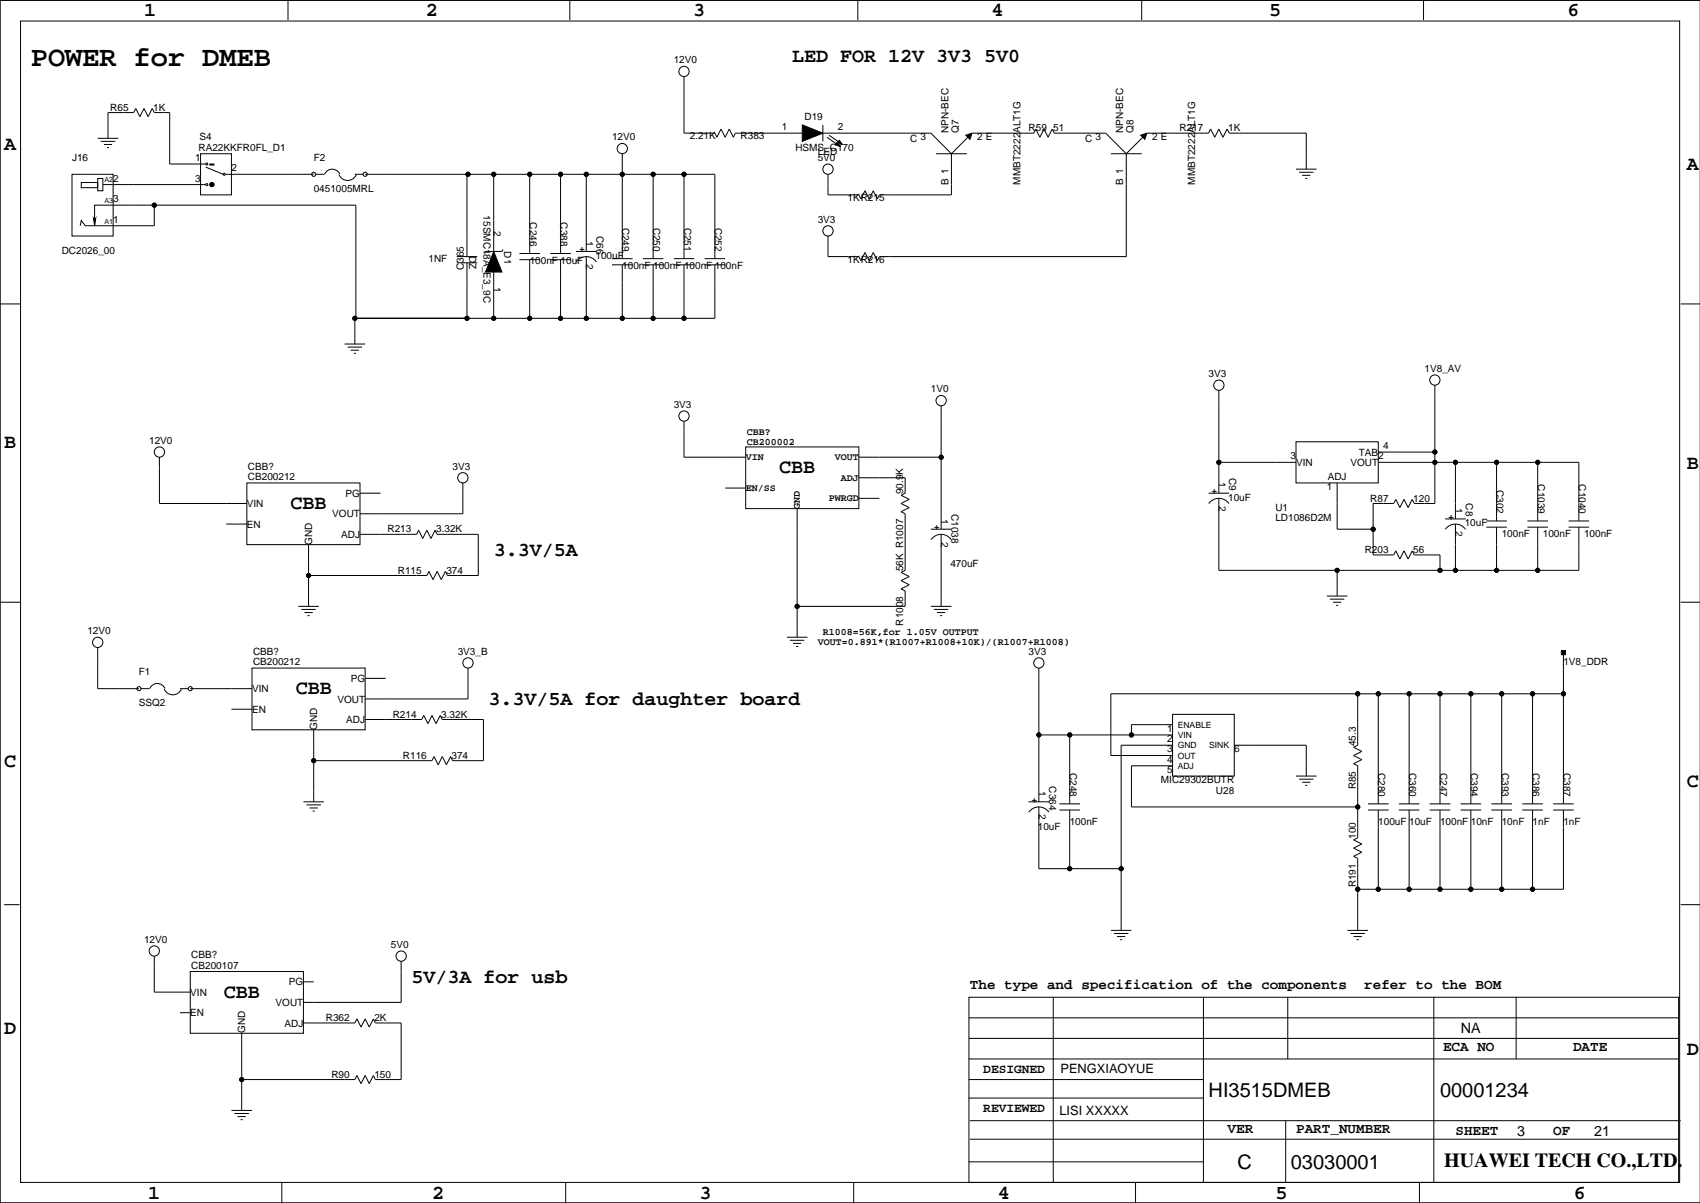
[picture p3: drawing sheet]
<svg xmlns="http://www.w3.org/2000/svg" width="420mm" height="297mm" viewBox="0 0 420 297" stroke-linecap="round" stroke-linejoin="round" font-family="sans-serif">
<g fill="none" stroke="#000" stroke-width=".25">
<path d="M0 -.1v297.1M71.1 0v4.9M140.7 0v4.9M211.8 0v4.9M281.9 0v4.9M351.5 0v4.9M5.1 5.2h409.7v286.8h-409.7zM168.9 18.9v14h7.6l.5 1 1.1-2 1 2 1-2 1 2 .5-1h16.5M419.9 .1h-419.9v296.9M24.1 34.1h5.1M24.9 34.9h3.5M25.7 35.7h2"/>
<path d="M26.4 36.4h.5M26.7 34.1v-6.3h6.3l.5-1 1 2 1.1-2 1 2 1-2 .5 1h3.8v12.7h8.9M49.5 38h7.6v10.1h-7.6zM153.7 38v25.9M203.2 32.9h26.7l5 5.1M203.2 30.8v4.1M204.2 33.9l3.3 2.3M204.7 33.4l3.3 2.3M231.1 38h7.7M234.9 38l5.1-5.1h15.3l.5-1 1 2 1-2 1 2 1-2 .5 1h12.7l5.1 5.1M234.9 38v10.1h-17.7l-.5 1-1.1-2-1 2-1-2-1 2-.5-1h-7.6v-5.1M274.3 38h7.6"/>
<path d="M278.1 38l5.1-5.1h15.2l.6-1 1 2 1-2 1 2 1-2 .5 1h19.1v8.9M278.1 38v25.4h-60.9l-.5 1-1.1-2.1-1 2.1-1-2.1-1 2.1-.5-1h-7.6v-5.1M17.8 43h10.1v15.3h-10.1zM20.1 45.1h4v1.2h-4zM23.4 55.7v-5h64.5v27.9M24.1 44.1h1.3v3h-1.3zM25.4 45.6h25.4M38.1 50.7v5h-17l-1-1.2-.3 1.2M50.8 41.3l4.3 1.7M55.6 43h21.9M78 43h2M83.7 43.1a2.29 2.29 0 0 0 2.1 1.5 2.29 2.29 0 0 0 2.2-1.4"/>
<path d="M83.9 43a2.03 2.03 0 0 0-1.9-1.2 2.03 2.03 0 0 0-1.9 1.3M87.6 43h2.1M90.2 43h86.3v20.9M115.3 43v20.4M121.9 43v19.1M130.8 43v19.6M138.4 43v19.6M144.8 43v19.1M161.3 43v20.9M168.9 43v20.9M320 41.8h5.1M320.8 42.5h3.6"/>
<path d="M321.6 43.3h2M322.3 44.1h.5M0 75h5.1M112.8 64.9h5.1M112.8 63.4h5.1M115.3 64.9v13.7M121.9 67.2v11.4M124.2 61.6l-.2 .5h-4.1l-.3 .5M128.3 62.6h5M128.3 64.1h5M130.8 64.1v14.5M135.9 62.6h5.1"/>
<path d="M135.9 64.1h5.1M138.4 64.1v14.5M142.2 62.1h5.1M142.3 64.7a3 3 0 0 1 5 0M144.8 63.4v15.2M151.1 63.9h5.1M151.1 65.4h5.1M153.7 65.4v13.2M158.7 63.9h5.1M158.7 65.4h5.1M161.3 65.4v13.2M166.4 63.9h5"/>
<path d="M166.4 65.4h5M168.9 65.4v13.2M174 63.9h5.1M174 65.4h5.1M176.5 65.4v13.2h-88.9v6.3M415 75h4.9M85.1 84.9h5.1M85.9 85.7h3.5M86.6 86.5h2M87.4 87.2h.5M301 96.4v25.4M354.3 95.1v29.2h-5.1l-.5-1-1 2-1-2-1 2-1-2-.5 1h-5.1v12.7h5.1l.5-1 1 2 1-2 1 2 1-2 .5 1h6.4v3.8"/>
<path d="M39.4 112.9v11.4h21.6M61 119.2h27.9v15.3h-27.9zM114.3 119.2v7.7h-25.4M168.9 104v8.9h15.2M184.1 110.3h28v15.3h-28zM212.1 118h11.4v3.8l-1 .5 2 1-2 1 2 1-2 1.1 1 .5v13.9l-1 .5 2 1.1-2 1 2 1-2 1 1 .5v3.8h-26.7M212.1 112.9h20.3M232.4 100.2v30.5M301 114.2h19M320 109.1h20.4v10.1h-20.4zM330.2 119.2v11.5h8.9M340.4 114.2h49.5v14.4"/>
<path d="M340.4 111.6h13.9M359.4 114.2v13.9M369.6 114.2v14.4M379.7 114.2v14.4M55.9 129.4h5.1M76.2 134.5v15.2M88.9 131.9h14l.5-1 1 2.1 1-2.1 1 2.1 1-2.1 .5 1h10.2v10.2h-7.6l-.5-1-1 2-1.1-2-1 2-1-2-.5 1h-29.2M88.9 121.8h5.1M179.1 120.5h5M196.8 125.6v31.7M212.1 123h5.1M229.9 130.7h5"/>
<path d="M229.9 133.2a3 3 0 0 1 5 0M232.4 131.9v17.8M298.4 121.8h5.1M298.5 124.3a3 3 0 0 1 5 0M301 123v17.8h88.9v-10.6M356.9 128.1h5M356.9 130.7a3 3 0 0 1 5 0M359.4 129.4v11.4M367 128.6h5.1M367 130.2h5.1M369.6 130.2v10.6M377.2 128.6h5.1"/>
<path d="M377.2 130.2h5.1M379.7 130.2v10.6M387.3 128.6h5.1M387.3 130.2h5.1M0 148.7h5.1M24.1 159.9v10.1h10.2M73.7 149.7h5M74.4 150.5h3.6M75.2 151.2h2M75.9 152h.6M194.3 157.3h5.1M195.1 158.1h3.5"/>
<path d="M195.8 158.9h2.1M196.6 159.6h.5M229.9 149.7h5M230.6 150.5h3.6M231.4 151.2h2M232.2 152h.5M327.7 147.2h5M328.4 147.9h3.6M329.2 148.7h2M329.9 149.5h.6M330.2 140.8v6.4M415 148.7h4.9"/>
<path d="M34.8 170h2M40.5 170.1a2.29 2.29 0 0 0 2.1 1.5 2.29 2.29 0 0 0 2.2-1.4M40.7 170a2.03 2.03 0 0 0-1.9-1.2 2.03 2.03 0 0 0-1.8 1.3M44.4 170h2.1M47 170h15.2M57.1 175.1h5.1M62.2 165h28v15.2h-28zM90.2 177.7h13.9l.5-1.1 1.1 2.1 1-2.1 1 2.1 1-2.1 .5 1.1h10.2v10.1h-7.6l-.5-1-1.1 2-1-2-1 2-1-2-.5 1h-29.2M90.2 167.5h5M115.6 165v7.6h-25.4M256.5 165v33M289.6 176.4h15.2v15.2h-15.2z"/>
<path d="M289.6 178.9h-10.2v2.6M335.3 171.3v12.7l-1 .5 2 1-2 1 2 1.1-2 1 1 .5v17.8l-1 .5 2 1-2 1 2 1-2 1 1 .5v17.8M340.4 171.3v27.2M348 171.3v27.2M355.6 171.3v27.2M363.2 171.3v27.2M370.8 171.3v27.2M378.5 171.3v27.2M386.1 161.1v37.4M386.1 171.3h-111.8v15.2h15.3M74.9 198h5.1M75.7 198.7h3.5"/>
<path d="M76.5 199.5h2M77.5 180.2v17.8M254 198h5.1M256.5 199.2v15.3h20.4M256.5 181.5h33.1M261.6 198.5h5.1M264.2 181.5v17M289.6 184h-12.7v45.7M289.6 189.1h-10.2v10.1h55.9M304.8 184h17.8v7.6M320 191.6h5.1M320.8 192.4h3.6"/>
<path d="M321.6 193.2h2M322.3 193.9h.5M337.8 198.5h5.1M345.4 198.5h5.1M353.1 198.5h5M360.7 198.5h5.1M368.3 198.5h5.1M375.9 198.5h5.1M383.5 198.5h5.1M77.2 200.3h.5M254 200.5a3 3 0 0 1 5 0M261.6 200h5.1"/>
<path d="M264.2 200v14.5M337.8 200h5.1M340.4 200v19.6M345.4 200h5.1M348 200v19.6M353.1 200h5M355.6 200v19.6M360.7 200h5.1M363.2 200v19.6M368.3 200h5.1M370.8 200v19.6M375.9 200h5.1"/>
<path d="M378.5 200v19.6M383.5 200h5.1M386.1 200v19.6h-50.8M1 223.4h3.8M38.1 236.1v8.9h8.9M47 239.9h27.9v15.2h-27.9zM99.1 237.3v10.2h-24.2M274.3 229.7h5.1M275.1 230.5h3.5M275.8 231.3h2.1M276.6 232h.5M332.7 229.7h5.1"/>
<path d="M333.5 230.5h3.6M334.3 231.3h2M335 232h.5M415 223.4h4.9M44.4 250h2.6M59.7 255.1v19.1M74.9 252.6h12.7l.5-1 1.1 2 1-2 1 2 1-2 .5 1h6.4v14h-6.4l-.5-1.1-1 2.1-1-2.1-1 2.1-1.1-2.1-.5 1.1h-27.9M74.9 242.4h2.6M239.3 246.2h175.2v45.8h-175.2zM239.3 251.3h175.2M239.3 256.4h175.2M260.1 246.2v45.8"/>
<path d="M297.2 246.2v45.8M318 246.2v15.3M354.1 246.2v45.8M374.4 246.2v15.3M57.1 274.2h5.1M57.9 274.9h3.6M58.7 275.7h2M59.4 276.5h.5M239.3 266.6h57.9M239.3 261.5h175.2M239.3 271.1h57.9M239.5 276.7h175.5"/>
<path d="M317.5 276.7v15.3M0 297h419.9M69.6 292v5M139.7 292v5M210.8 292v5M239.3 286.9h57.9M239.5 281.3h175M280.4 292v5M350.5 292v5M383.5 287.4h.1"/>
<circle cx="168.9" cy="17.6" r="1.27"/>
<circle cx="153.7" cy="36.7" r="1.27"/>
<circle cx="38.1" cy="50.7" r=".51"/>
<circle cx="51.1" cy="40.5" r=".25"/>
<circle cx="51.1" cy="45.6" r=".25"/>
<circle cx="52.3" cy="45.6" r=".51"/>
<circle cx="55.4" cy="43" r=".25"/>
<circle cx="77.5" cy="43" r=".51"/>
<circle cx="90.2" cy="43" r=".51"/>
<circle cx="115.6" cy="43" r=".51"/>
<circle cx="121.9" cy="43" r=".51"/>
<circle cx="130.8" cy="43" r=".51"/>
<circle cx="138.4" cy="43" r=".51"/>
<circle cx="144.8" cy="43" r=".51"/>
<circle cx="153.7" cy="43" r=".51"/>
<circle cx="161.3" cy="43" r=".51"/>
<circle cx="168.9" cy="43" r=".51"/>
<circle cx="204.5" cy="41.8" r="1.27"/>
<circle cx="204.5" cy="57" r="1.27"/>
<circle cx="87.6" cy="78.6" r=".51"/>
<circle cx="115.3" cy="78.6" r=".51"/>
<circle cx="121.9" cy="78.6" r=".51"/>
<circle cx="130.8" cy="78.6" r=".51"/>
<circle cx="138.4" cy="78.6" r=".51"/>
<circle cx="144.8" cy="78.6" r=".51"/>
<circle cx="153.7" cy="78.6" r=".51"/>
<circle cx="161.3" cy="78.6" r=".51"/>
<circle cx="168.9" cy="78.6" r=".51"/>
<circle cx="232.4" cy="98.9" r="1.27"/>
<circle cx="301" cy="95.1" r="1.27"/>
<circle cx="354.3" cy="93.8" r="1.27"/>
<circle cx="39.4" cy="111.6" r="1.27"/>
<circle cx="114.3" cy="118" r="1.27"/>
<circle cx="168.9" cy="102.7" r="1.27"/>
<circle cx="232.4" cy="112.9" r=".51"/>
<circle cx="301" cy="114.2" r=".51"/>
<circle cx="354.3" cy="114.2" r=".51"/>
<circle cx="354.3" cy="111.6" r=".51"/>
<circle cx="359.4" cy="114.2" r=".51"/>
<circle cx="369.6" cy="114.2" r=".51"/>
<circle cx="379.7" cy="114.2" r=".51"/>
<circle cx="339.1" cy="130.7" r=".51"/>
<circle cx="24.1" cy="158.6" r="1.27"/>
<circle cx="76.2" cy="142.1" r=".51"/>
<circle cx="196.8" cy="149.7" r=".51"/>
<circle cx="330.2" cy="140.8" r=".51"/>
<circle cx="355.6" cy="140.8" r=".51"/>
<circle cx="359.4" cy="140.8" r=".51"/>
<circle cx="369.6" cy="140.8" r=".51"/>
<circle cx="379.7" cy="140.8" r=".51"/>
<circle cx="34.3" cy="170" r=".51"/>
<circle cx="47" cy="170" r=".51"/>
<circle cx="115.6" cy="163.7" r="1.27"/>
<circle cx="256.5" cy="163.7" r="1.27"/>
<circle cx="335.3" cy="171.3" r=".51"/>
<circle cx="340.4" cy="171.3" r=".51"/>
<circle cx="348" cy="171.3" r=".51"/>
<circle cx="355.6" cy="171.3" r=".51"/>
<circle cx="363.2" cy="171.3" r=".51"/>
<circle cx="370.8" cy="171.3" r=".51"/>
<circle cx="378.5" cy="171.3" r=".51"/>
<circle cx="386.1" cy="171.3" r=".51"/>
<circle cx="77.5" cy="187.8" r=".51"/>
<circle cx="256.5" cy="181.5" r=".51"/>
<circle cx="264.2" cy="181.5" r=".51"/>
<circle cx="279.4" cy="181.5" r=".51"/>
<circle cx="335.3" cy="199.2" r=".51"/>
<circle cx="264.2" cy="214.5" r=".51"/>
<circle cx="276.9" cy="214.5" r=".51"/>
<circle cx="335.3" cy="219.6" r=".51"/>
<circle cx="340.4" cy="219.6" r=".51"/>
<circle cx="348" cy="219.6" r=".51"/>
<circle cx="355.6" cy="219.6" r=".51"/>
<circle cx="363.2" cy="219.6" r=".51"/>
<circle cx="370.8" cy="219.6" r=".51"/>
<circle cx="378.5" cy="219.6" r=".51"/>
<circle cx="38.1" cy="234.8" r="1.27"/>
<circle cx="99.1" cy="236.1" r="1.27"/>
<circle cx="59.7" cy="266.6" r=".51"/>
</g>
<g fill="#000" stroke="#000" stroke-width=".25">
<path d="M198.1 30.8l5.1 2.1-5.1 2z" fill-rule="evenodd"/>
<path d="M206.8 35.2l.7 1-1.3-.5z" fill-rule="evenodd"/>
<path d="M206.8 35.2l.5-.5 .7 1z" fill-rule="evenodd"/>
<path d="M238.5 33.4l1.5-.5-.5 1.5z" fill-rule="evenodd"/>
<path d="M281.7 33.4l1.5-.5-.5 1.5z" fill-rule="evenodd"/>
<path d="M23.1 54l.3 .5 .2-.5-.2 1.7z" fill-rule="evenodd"/>
<path d="M51.8 40.5h1v.3h-1z" fill-rule="evenodd"/>
<path d="M121.9 62.1l2.1 5.1h-4.1z" fill-rule="evenodd"/>
<path d="M385.6 160.6h1v1.1h-1z" fill-rule="evenodd"/>
<circle cx="38.1" cy="50.7" r=".51"/>
<circle cx="52.3" cy="45.6" r=".51"/>
<circle cx="115.6" cy="43" r=".51"/>
<circle cx="121.9" cy="43" r=".51"/>
<circle cx="130.8" cy="43" r=".51"/>
<circle cx="138.4" cy="43" r=".51"/>
<circle cx="144.8" cy="43" r=".51"/>
<circle cx="153.7" cy="43" r=".51"/>
<circle cx="161.3" cy="43" r=".51"/>
<circle cx="168.9" cy="43" r=".51"/>
<circle cx="87.6" cy="78.6" r=".51"/>
<circle cx="115.3" cy="78.6" r=".51"/>
<circle cx="121.9" cy="78.6" r=".51"/>
<circle cx="130.8" cy="78.6" r=".51"/>
<circle cx="138.4" cy="78.6" r=".51"/>
<circle cx="144.8" cy="78.6" r=".51"/>
<circle cx="153.7" cy="78.6" r=".51"/>
<circle cx="161.3" cy="78.6" r=".51"/>
<circle cx="168.9" cy="78.6" r=".51"/>
<circle cx="232.4" cy="112.9" r=".51"/>
<circle cx="301" cy="114.2" r=".51"/>
<circle cx="354.3" cy="114.2" r=".51"/>
<circle cx="354.3" cy="111.6" r=".51"/>
<circle cx="359.4" cy="114.2" r=".51"/>
<circle cx="369.6" cy="114.2" r=".51"/>
<circle cx="379.7" cy="114.2" r=".51"/>
<circle cx="339.1" cy="130.7" r=".51"/>
<circle cx="76.2" cy="142.1" r=".51"/>
<circle cx="196.8" cy="149.7" r=".51"/>
<circle cx="330.2" cy="140.8" r=".51"/>
<circle cx="355.6" cy="140.8" r=".51"/>
<circle cx="359.4" cy="140.8" r=".51"/>
<circle cx="369.6" cy="140.8" r=".51"/>
<circle cx="379.7" cy="140.8" r=".51"/>
<circle cx="335.3" cy="171.3" r=".51"/>
<circle cx="340.4" cy="171.3" r=".51"/>
<circle cx="348" cy="171.3" r=".51"/>
<circle cx="355.6" cy="171.3" r=".51"/>
<circle cx="363.2" cy="171.3" r=".51"/>
<circle cx="370.8" cy="171.3" r=".51"/>
<circle cx="378.5" cy="171.3" r=".51"/>
<circle cx="386.1" cy="171.3" r=".51"/>
<circle cx="77.5" cy="187.8" r=".51"/>
<circle cx="256.5" cy="181.5" r=".51"/>
<circle cx="264.2" cy="181.5" r=".51"/>
<circle cx="279.4" cy="181.5" r=".51"/>
<circle cx="335.3" cy="199.2" r=".51"/>
<circle cx="264.2" cy="214.5" r=".51"/>
<circle cx="276.9" cy="214.5" r=".51"/>
<circle cx="335.3" cy="219.6" r=".51"/>
<circle cx="340.4" cy="219.6" r=".51"/>
<circle cx="348" cy="219.6" r=".51"/>
<circle cx="355.6" cy="219.6" r=".51"/>
<circle cx="363.2" cy="219.6" r=".51"/>
<circle cx="370.8" cy="219.6" r=".51"/>
<circle cx="378.5" cy="219.6" r=".51"/>
<circle cx="59.7" cy="266.6" r=".51"/>
</g>
<text font-size="7.1" x="7.6" y="16.2">POWER for DMEB</text>
<g font-size="4.9">
<text x="35.6" y="3.9">1</text>
<text x="105.2" y="3.9">2</text>
<text x="171.2" y="3.9">3</text>
<text x="244.9" y="3.9">4</text>
<text x="313.4" y="3.9">5</text>
<text x="387.1" y="3.9">6</text>
<text x="195.6" y="15.4">LED FOR 12V 3V3 5V0</text>
<text x="1" y="36.9">A</text>
<text x="416.6" y="42">A</text>
<text x="1" y="110.6">B</text>
<text x="192.4" y="116.8">CBB</text>
<text x="416.6" y="115.7">B</text>
<text x="71.8" y="125.7">CBB</text>
<text x="121.9" y="137.3">3.3V/5A</text>
<text x="73" y="171.4">CBB</text>
<text x="120.6" y="174.1">3.3V/5A for daughter board</text>
<text x="1" y="189.3">C</text>
<text x="416.6" y="194.4">C</text>
<text x="101.6" y="242.7">5V/3A for usb</text>
<text x="55.2" y="246.4">CBB</text>
<text x="1" y="255.4">D</text>
<text x="416.6" y="260.5">D</text>
<text x="298.5" y="270.9">HI3515DMEB</text>
<text x="355.6" y="270.9">00001234</text>
<text x="305.6" y="288.7">C</text>
<text x="318.8" y="288.7">03030001</text>
<text x="356.6" y="288">HUAWEI TECH CO.,LTD.</text>
<text x="36.6" y="296">1</text>
<text x="106.7" y="296">2</text>
<text x="172.7" y="296">3</text>
<text x="246.4" y="296">4</text>
<text x="315" y="296">5</text>
<text x="388.6" y="296">6</text>
</g>
<g font-size="3.5">
<text x="239.5" y="244.2">The type and specification of the components</text>
<text x="336.9" y="244.2">refer to the BOM</text>
<text x="360.8" y="255.1">NA</text>
<text x="356.4" y="259.4">ECA NO</text>
<text x="388.5" y="259.4">DATE</text>
<text x="303.1" y="279.7">VER</text>
<text x="320.1" y="279.7">PART_NUMBER</text>
<text x="359.4" y="280.3">SHEET</text>
<text x="374.6" y="280.5">3</text>
<text x="383.5" y="280.3">OF</text>
<text x="393.7" y="280.5">21</text>
</g>
<g font-size="3.2">
<text x="242.8" y="264.9">DESIGNED</text>
<text x="261.9" y="264.9">PENGXIAOYUE</text>
<text x="242.8" y="274.5">REVIEWED</text>
<text x="261.6" y="275.3">LISI XXXXX</text>
</g>
<g font-size="2.5">
<text x="166.4" y="15.6">12V0</text>
<text x="27.2" y="27.3">R65</text>
<text x="37.8" y="27.3">1K</text>
<text x="198.7" y="29.6">D19</text>
<text x="49.3" y="34.7">S4</text>
<text x="151.1" y="34.7">12V0</text>
<text x="170.3" y="34.4">2.21K</text>
<text x="182.9" y="34.4">R383</text>
<text x="193" y="32.1">1</text>
<text x="206.9" y="32.1">2</text>
<text x="224.8" y="35">C 3</text>
<text x="234.2" y="32.9" transform="rotate(-90 234.2 32.9)">NPN-BEC</text>
<text x="236.8" y="32.9" transform="rotate(-90 236.8 32.9)">Q7</text>
<text x="241.3" y="34.7">2 E</text>
<text x="254" y="32.4">R59</text>
<text x="260.1" y="32.4">51</text>
<text x="268" y="35">C 3</text>
<text x="277.4" y="32.9" transform="rotate(-90 277.4 32.9)">NPN-BEC</text>
<text x="279.9" y="32.9" transform="rotate(-90 279.9 32.9)">Q8</text>
<text x="284.5" y="34.7">2 E</text>
<text x="291.3" y="32.4">R217</text>
<text x="303.3" y="32.4">1K</text>
<text x="17.8" y="39.8">J16</text>
<text x="48.2" y="39.8">1</text>
<text x="49" y="37.2">RA22KKFR0FL_D1</text>
<text x="77.5" y="39.8">F2</text>
<text x="196.4" y="37.2">HSMS_C170</text>
<text x="201.9" y="39.8">5V0</text>
<text x="202" y="38.2">LED</text>
<text x="27.9" y="44.8">2</text>
<text x="48.2" y="44.8">3</text>
<text x="57.1" y="42.3">2</text>
<text x="77.5" y="47.4">0451005MRL</text>
<text x="234.2" y="45.6" transform="rotate(-90 234.2 45.6)">B 1</text>
<text x="252" y="45.6" transform="rotate(-90 252 45.6)">MMBT2222ALT1G</text>
<text x="277.4" y="45.6" transform="rotate(-90 277.4 45.6)">B 1</text>
<text x="295.2" y="45.6" transform="rotate(-90 295.2 45.6)">MMBT2222ALT1G</text>
<text x="27.9" y="49.9">3</text>
<text x="119.4" y="53.2" transform="rotate(90 119.4 53.2)">15SMC18A_E3_9C</text>
<text x="209.3" y="49.7">1KR215</text>
<text x="27.9" y="55">1</text>
<text x="121.9" y="57" transform="rotate(90 121.9 57)">2</text>
<text x="130.8" y="54.9" transform="rotate(90 130.8 54.9)">C246</text>
<text x="138.4" y="54.9" transform="rotate(90 138.4 54.9)">C388</text>
<text x="144.8" y="59.4" transform="rotate(90 144.8 59.4)">1</text>
<text x="147.3" y="58.3" transform="rotate(90 147.3 58.3)">C66</text>
<text x="153.7" y="56.2" transform="rotate(90 153.7 56.2)">C249</text>
<text x="161.3" y="56.2" transform="rotate(90 161.3 56.2)">C250</text>
<text x="168.9" y="56.2" transform="rotate(90 168.9 56.2)">C251</text>
<text x="176.5" y="56.2" transform="rotate(90 176.5 56.2)">C252</text>
<text x="201.9" y="55">3V3</text>
<text x="15.2" y="62.6">DC2026_00</text>
<text x="105.8" y="64.7">1NF</text>
<text x="115.8" y="63.1" transform="rotate(90 115.8 63.1)">DZ</text>
<text x="124.5" y="62.1" transform="rotate(90 124.5 62.1)">D1</text>
<text x="130.8" y="65.2">100nF</text>
<text x="138.4" y="65.2">10uF</text>
<text x="143" y="62.3">+</text>
<text x="144.8" y="65.1" transform="rotate(90 144.8 65.1)">2</text>
<text x="147.1" y="63.9">100uF</text>
<text x="209.3" y="64.9">1KR216</text>
<text x="114.6" y="66.7" transform="rotate(-90 114.6 66.7)">C365</text>
<text x="121.9" y="70.9" transform="rotate(90 121.9 70.9)">1</text>
<text x="153.7" y="66.4">100nF</text>
<text x="161.3" y="66.4">100nF</text>
<text x="168.9" y="66.4">100nF</text>
<text x="176.5" y="66.4">100nF</text>
<text x="298.5" y="93.1">3V3</text>
<text x="351.8" y="91.8">1V8_AV</text>
<text x="166.4" y="100.7">3V3</text>
<text x="229.9" y="96.9">1V0</text>
<text x="184.4" y="107.3">CBB?</text>
<text x="36.8" y="109.6">12V0</text>
<text x="184.1" y="113.6">VIN</text>
<text x="184.4" y="109.8">CB200002</text>
<text x="206.2" y="113.6">VOUT</text>
<text x="318.7" y="113.4">3</text>
<text x="335.6" y="112.5">TAB</text>
<text x="340.4" y="113.4">2</text>
<text x="341.5" y="110.9">4</text>
<text x="61.2" y="118.5">CB200212</text>
<text x="61.2" y="116">CBB?</text>
<text x="111.8" y="116">3V3</text>
<text x="207.6" y="118.7">ADJ</text>
<text x="301" y="119.1" transform="rotate(90 301 119.1)">1</text>
<text x="303.5" y="118" transform="rotate(90 303.5 118)">C9</text>
<text x="320" y="115">VIN</text>
<text x="327.9" y="118.5">ADJ</text>
<text x="333.5" y="115">VOUT</text>
<text x="379.7" y="119.6" transform="rotate(90 379.7 119.6)">C1039</text>
<text x="389.9" y="119.6" transform="rotate(90 389.9 119.6)">C1040</text>
<text x="61" y="125.2">VIN</text>
<text x="85.3" y="122.7">PG</text>
<text x="184.1" y="121.2">EN/SS</text>
<text x="197.5" y="125.6" transform="rotate(-90 197.5 125.6)">GND</text>
<text x="204.7" y="123.7">PWRGD</text>
<text x="223" y="122" transform="rotate(-90 223 122)">90.9K</text>
<text x="299.2" y="122">+</text>
<text x="301" y="124.8" transform="rotate(90 301 124.8)">2</text>
<text x="303.3" y="123.6">10uF</text>
<text x="327.7" y="121">1</text>
<text x="338.4" y="123.8">R87</text>
<text x="349" y="123.8">120</text>
<text x="359.4" y="125.5" transform="rotate(90 359.4 125.5)">1</text>
<text x="361.9" y="124.3" transform="rotate(90 361.9 124.3)">C8</text>
<text x="369.6" y="121" transform="rotate(90 369.6 121)">C302</text>
<text x="61" y="130.3">EN</text>
<text x="82" y="127.7">VOUT</text>
<text x="95.7" y="131.5">R213</text>
<text x="107.7" y="131.5">3.32K</text>
<text x="230.6" y="130.9">+</text>
<text x="232.4" y="128" transform="rotate(90 232.4 128)">1</text>
<text x="234.9" y="126.9" transform="rotate(90 234.9 126.9)">C1038</text>
<text x="315" y="128.7">LD1086D2M</text>
<text x="315" y="126.1">U1</text>
<text x="357.6" y="128.4">+</text>
<text x="359.4" y="131.2" transform="rotate(90 359.4 131.2)">2</text>
<text x="361.7" y="129.9">10uF</text>
<text x="77.1" y="134.5" transform="rotate(-90 77.1 134.5)">GND</text>
<text x="84.2" y="132.8">ADJ</text>
<text x="232.4" y="133.7" transform="rotate(90 232.4 133.7)">2</text>
<text x="337" y="136.5">R203</text>
<text x="349" y="136.5">56</text>
<text x="370.8" y="132.5">100nF</text>
<text x="381" y="132.5">100nF</text>
<text x="391.2" y="132.5">100nF</text>
<text x="98.2" y="141.6">R115</text>
<text x="110.2" y="141.6">374</text>
<text x="223" y="141.1" transform="rotate(-90 223 141.1)">56K R1007</text>
<text x="234.7" y="140.1">470uF</text>
<text x="223" y="154.5" transform="rotate(-90 223 154.5)">R1008</text>
<text x="21.6" y="156.6">12V0</text>
<text x="62.5" y="161.7">CBB?</text>
<text x="113" y="161.7">3V3_B</text>
<text x="201.9" y="159.4">VOUT=0.891*(R1007+R1008+10K)/(R1007+R1008)</text>
<text x="203.2" y="156.8">R1008=56K,for 1.05V OUTPUT</text>
<text x="254" y="161.7">3V3</text>
<text x="34.3" y="166.8">F1</text>
<text x="62.5" y="164.2">CB200212</text>
<text x="386.1" y="164.2">1V8_DDR</text>
<text x="62.2" y="170.9">VIN</text>
<text x="83.3" y="173.5">VOUT</text>
<text x="86.6" y="168.4">PG</text>
<text x="34.3" y="174.4">SSQ2</text>
<text x="62.2" y="176">EN</text>
<text x="85.5" y="178.5">ADJ</text>
<text x="97" y="177.2">R214</text>
<text x="109" y="177.2">3.32K</text>
<text x="78.4" y="180.2" transform="rotate(-90 78.4 180.2)">GND</text>
<text x="288.2" y="183.2">2</text>
<text x="288.2" y="180.7">1</text>
<text x="288.2" y="185.8">3</text>
<text x="304.8" y="185.8">6</text>
<text x="334.8" y="184.3" transform="rotate(-90 334.8 184.3)">45.3</text>
<text x="99.5" y="187.3">R116</text>
<text x="111.5" y="187.3">374</text>
<text x="264.2" y="190.8" transform="rotate(90 264.2 190.8)">C248</text>
<text x="288.2" y="190.9">5</text>
<text x="288.2" y="188.3">4</text>
<text x="340.4" y="190.8" transform="rotate(90 340.4 190.8)">C280</text>
<text x="348" y="190.8" transform="rotate(90 348 190.8)">C360</text>
<text x="355.6" y="190.8" transform="rotate(90 355.6 190.8)">C247</text>
<text x="363.2" y="190.8" transform="rotate(90 363.2 190.8)">C394</text>
<text x="370.8" y="190.8" transform="rotate(90 370.8 190.8)">C393</text>
<text x="378.5" y="190.8" transform="rotate(90 378.5 190.8)">C386</text>
<text x="386.1" y="190.8" transform="rotate(90 386.1 190.8)">C387</text>
<text x="256.5" y="195.3" transform="rotate(90 256.5 195.3)">1</text>
<text x="259.1" y="194.2" transform="rotate(90 259.1 194.2)">C364</text>
<text x="286.7" y="193.4">MIC29302BUTR</text>
<text x="300.3" y="195.9">U28</text>
<text x="334.8" y="194.9" transform="rotate(-90 334.8 194.9)">R85</text>
<text x="254.8" y="198.2">+</text>
<text x="256.5" y="201" transform="rotate(90 256.5 201)">2</text>
<text x="264.2" y="203.6">100nF</text>
<text x="340.4" y="203.6">100uF</text>
<text x="348" y="203.6">10uF</text>
<text x="355.6" y="203.6">100nF</text>
<text x="363.2" y="203.6">10nF</text>
<text x="370.8" y="203.6">10nF</text>
<text x="378.5" y="203.6">1nF</text>
<text x="386.1" y="203.6">1nF</text>
<text x="256.3" y="204.9">10uF</text>
<text x="334.8" y="207.1" transform="rotate(-90 334.8 207.1)">100</text>
<text x="334.8" y="219.1" transform="rotate(-90 334.8 219.1)">R191</text>
<text x="35.6" y="232.8">12V0</text>
<text x="47.2" y="239.2">CB200107</text>
<text x="47.2" y="236.6">CBB?</text>
<text x="96.5" y="234.1">5V0</text>
<text x="47" y="245.9">VIN</text>
<text x="71.4" y="243.3">PG</text>
<text x="47" y="250.9">EN</text>
<text x="68.1" y="248.4">VOUT</text>
<text x="60.6" y="255.1" transform="rotate(-90 60.6 255.1)">GND</text>
<text x="70.3" y="253.5">ADJ</text>
<text x="80.5" y="252.1">R362</text>
<text x="92.5" y="252.1">2K</text>
<text x="81.8" y="266.1">R90</text>
<text x="92.5" y="266.1">150</text>
</g>
<g font-size="2.1">
<text x="290.8" y="179.7">ENABLE</text>
<text x="290.8" y="184.8">GND</text>
<text x="290.8" y="182.2">VIN</text>
<text x="298.6" y="184.8">SINK</text>
<text x="290.8" y="187.3">OUT</text>
<text x="290.8" y="189.8">ADJ</text>
</g>
<g font-size="1.8">
<text x="25.8" y="45.1">A2</text>
<text x="25.8" y="50.1">A3</text>
<text x="25.8" y="55.2">A1</text>
</g>
</svg>
